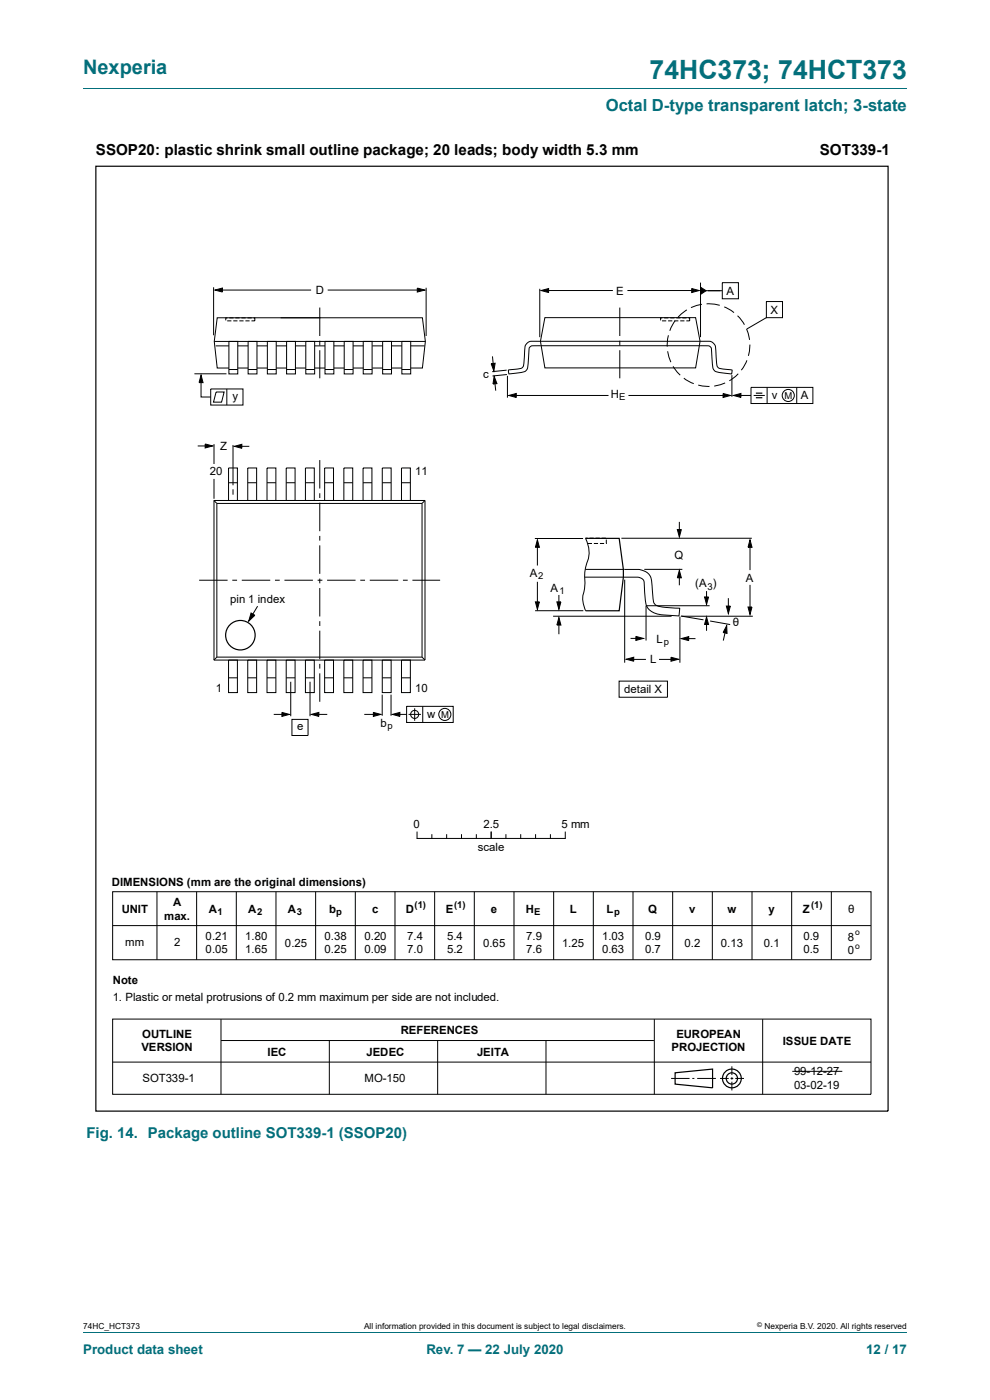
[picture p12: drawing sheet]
<svg xmlns="http://www.w3.org/2000/svg" width="210mm" height="297mm" viewBox="0 0 210 297" stroke-linecap="round" stroke-linejoin="round" font-family="sans-serif">
<path d="M17.6 18.8h174.8M17.6 282.6h174.8" fill="none" stroke="#036f7b" stroke-width=".21"/>
<g fill="none" stroke="#000" stroke-width=".21">
<path d="M148.6 60v11.5M153.2 60h3.4v3.4h-3.4zM41.2 79.3h6.8M42.6 79.6l.5 1.6h-.9zM45.3 60.9v10.2M45.4 72.4h44.8M45.6 61.5l1.6-.4v.9zM45.8 73.4h2.8M46.6 61.5h19.4M48.2 68.1h.9M48.2 67.4h-.3v.6M48.6 72.4h1.8v6.9h-1.8z"/>
<path d="M48.6 78.4h1.8M48.6 67.4h.9M49.5 68.1h.9M49.9 67.4h.9M50.4 78.1h2.2M50.4 73.4h2.2M50.8 68.1h.9M51.2 67.4h.9M52.1 68.1h.8M52.5 67.4h.9M52.6 72.4h1.9v6.9h-1.9zM52.6 78.4h1.9"/>
<path d="M53.8 67.4h.3v.7h-.8M54.5 78.1h2.2M54.5 73.4h2.2M56.7 72.4h1.9v6.9h-1.9zM56.7 78.4h1.9M58.6 78.1h2.2M58.6 73.4h2.2M59.5 67.4h30.1l.6 5-.6 5.7h-2.5M60.8 72.4h1.9v6.9h-1.9zM60.8 78.4h1.9M62.7 78.1h2.2M62.7 73.4h2.2"/>
<path d="M64.9 72.4h1.8v6.9h-1.8zM64.9 78.4h1.8M66.7 78.1h2.2M66.7 73.4h2.2M67.8 65.2v6.1M67.8 72.3v1M67.8 74.3v5.9M68 67.4h-21.9l-.7 5 .7 5.7h2.5M68.9 72.4h1.9v6.9h-1.9zM68.9 78.4h1.9M69.5 61.5h19.8M70.8 78.1h2.2"/>
<path d="M70.8 73.4h2.2M73 72.4h1.9v6.9h-1.9zM73 78.4h1.9M74.9 78.1h2.2M74.9 73.4h2.2M77 72.4h1.9v6.9h-1.9zM77.1 78.4h1.9M79 78.1h2.2M79 73.4h2.2M81.2 72.4h1.8v6.9h-1.8zM81.2 78.4h1.8M83 78.1h2.2"/>
<path d="M83 73.4h2.2M85.2 72.4h1.9v6.9h-1.9zM85.2 78.4h1.9M87.1 73.4h3M88.5 61.1l1.6 .4-1.6 .5zM90.4 61v10.3M104.2 77.1h.8l-.2 1.6zM104.5 75.6l.2 2.5M104.8 79.9l.6 1.5-.8 .1zM107.5 78.5l-3.1 .3M107.5 79.5l-3 .3M107.6 79.7v4.7"/>
<path d="M111.8 72.9a2.26 2.26 0 0 1 2.1-.5h35.3a2.22 2.22 0 0 1 2.4 .6l.2 .5 .1 1.6a6 6 0 0 0 .4 2.9l.7 .2 2.1 .3a.56 .56 0 0 1 0 .8l-.8-.1a4.9 4.9 0 0 1-2.8-.7l-.3-.6-.3-3.5a.91 .91 0 0 0-1.1-1h-36.4a.92 .92 0 0 0-1.2 1l-.1 1.4a4.3 4.3 0 0 1-.6 2.9l-1.2 .3-2.1 .3a.52 .52 0 0 1-.3-.8l1.8-.2a1.23 1.23 0 0 0 1.5-1.6v-1a4.2 4.2 0 0 1 .6-2.8zM114.5 61.3v10.2M114.8 61.6l1.6-.4v.9zM115.5 61.6h14.5M115.6 67.4h32l.9 5-.9 5.6h-32l-1-5.6zM131.5 65.2v6.1M131.5 72.3v1M131.5 74.3v5.9M133.1 61.6h14.4M140.4 68.1h.9M140.5 67.4h-.4v.6M140.9 67.4h.9"/>
<path d="M141.6 74.5l.7 2.3M141.7 68.1h.9M141.8 71.1l-.3 2.4M142.2 67.4h.9M142.8 77.7l1.5 1.9M143 68.1h.9M143.2 68.1l-1.1 2.1M143.5 67.4h.8M144.3 68.1h.9M144.7 67.4h.9M145.7 65.7l-1.9 1.6M146 67.4h.3v.7h-.7"/>
<path d="M146.7 61.2l1.6 .4-1.6 .5zM148.6 60.9l1.2 .8-1.2 .8zM148.9 64.6l-2.3 .7M149.2 61.7h4M149.9 64.5h1.7l1.1 .3M153.6 65.1l2.1 1.2M155.3 79.6v4.6M156.4 67l1.5 1.9M156.6 79.3l-1.9 1.5M158.4 69.8l.6 2.3M158.4 76.4l-1.2 2.1M159.1 73.1l-.3 2.4"/>
<path d="M162.6 64h3.4v3.4h-3.4zM162.6 67.4l-4.2 2.4M41.9 94.6h2.6M42.6 80.2v4h2.1M43.5 94.2l1.6 .4-1.6 .4zM44.7 82.5h6.8v3.4h-6.8zM45.4 94.2v4.2M45.8 83.2h1.7l-.5 2.1h-1.7zM48.1 82.5v3.4M48.5 99.3h1.9v6.9h-1.9zM49.4 94.4v8.5M49.7 94.7l1.6-.4v.8z"/>
<path d="M50.3 94.7h2.6M52.6 99.3h1.8v6.9h-1.8zM56.6 99.3h1.9v6.9h-1.9zM60.7 99.3h1.9v6.9h-1.9zM64.8 99.3h1.9v6.9h-1.9zM67.8 97.6v6M68.9 99.3h1.8v6.9h-1.8zM72.9 99.3h1.9v6.9h-1.9zM77 99.3h1.9v6.9h-1.9zM81.1 99.3h1.9v6.9h-1.9zM85.2 99.3h1.8v6.9h-1.8zM104.9 80.4l.3 2.5"/>
<path d="M107.9 83.9l1.6-.4v.8zM108.7 83.9h20.4M133.3 83.9h20.7M145.1 80.2l2.1 1.2M148.1 81.7l2.4 .3M153.4 83.5l1.6 .4-1.6 .4zM153.8 81.2l-2.3 .7M155.6 83.9l1.6-.4v.8zM156.5 83.9h2.8M159.3 82.2h13.1v3.4h-13.1zM159.9 83.9h2.3M162.7 82.2v3.4"/>
<path d="M169 82.2v3.4M45.4 106.2h44.8M45.4 106.2l.6 .6M45.4 106.2v33.8M45.4 101.6v4.2M46 106.8h43.5M46 106.8v32.6M48.5 102.4h1.9M49.4 103.8v1.1M52.6 102.4h1.8M56.6 102.4h1.9M60.7 102.4h1.9"/>
<path d="M64.8 102.4h1.9M67.8 104.6v1M67.8 106.7v6M67.8 113.7v1M67.8 115.7v6M68.9 102.4h1.8M72.9 102.4h1.9M77 102.4h1.9M81.1 102.4h1.9M85.2 102.4h1.8M89.5 106.8v32.6M90.2 106.2v33.8"/>
<path d="M90.2 106.2l-.7 .6M113.5 114.2h10.2M114 114.5l.4 1.6h-.8zM114 115v5M124.2 114.2h.5M124.2 114.2a6.6 6.6 0 0 1 0 6.1l-.2 1.2a16 16 0 0 1-.4 5.5l.2 1.2 .4 1.4M124.7 115.3h.9M125.1 114.2h.8M126 115.3h.9M126.3 114.2h.9M127.3 115.3h.8M127.6 114.2h.9"/>
<path d="M128.6 114.5l-.1 .8M131.8 114.2h27.7M143.7 112.3h.8l-.4 1.6zM144.1 110.7v2.4M159.1 114.5l.4 1.6h-.8zM159.1 115.6v5.3M42.2 123.1h6.1M46 139.4h43.5M46 139.4l-.6 .6M49.3 123.1h1M51.3 123.1h6M53.3 130l.8 .5-1.3 1.3z"/>
<path d="M54.6 128.6l-1.6 2.7M58.3 123.1h1M60.3 123.1h6.1M67.4 123.1h1M67.8 122.7v1M67.8 124.7v6.1M67.8 131.8v1M67.8 133.8v6M69.4 123.1h6M76.4 123.1h1M78.4 123.1h6.1M85.5 123.1h1"/>
<path d="M87.5 123.1h5.9M89.5 139.4l.7 .6M113.5 129.6h10.2M113.6 127.7h.8l-.4 1.6zM114 123.4v5.1M117.3 130.7h25.2M118.1 127.7h.9l-.4 1.6zM118.6 131l.4 1.6h-.9zM118.6 126.2v2.6M118.6 132v2.5M124.1 122.4h8.1M124.2 120.8h8.2"/>
<path d="M132.5 120.8h1.7a3.8 3.8 0 0 1 3.8 1.6l.3 2.2a7.3 7.3 0 0 0 .7 3.7 12.4 12.4 0 0 0 5 .7l.2 .1-.2 1.5-2.5-.1a4.5 4.5 0 0 1-4.4-2l-.2-1.6-.2-2.7a1.62 1.62 0 0 0-2.1-1.8h-2.3M132.5 123v17.6M132.8 139.9l1.6-.5v.9zM133.5 139.9h3.5M133.8 135.4h1.7M134.9 135l1.6 .4-1.6 .5zM136.7 120.8h8M139.8 139.9h3.3M142.3 139.4l1.6 .5-1.6 .4zM144.1 121l.4 1.6h-.8zM144.1 121.7v2.5M144.2 130.8v9.8"/>
<path d="M144.4 130.7l4.8 .8M144.5 135.5l1.6-.4v.8zM144.6 130.7h15.1M145.4 135.5h2.1M149.4 126.6h.9l-.4 1.6zM149.9 130.9l.4 1.6h-.9zM149.9 125.4v1.9M149.9 131.9v1.9M150.5 128.5h-13.5v7.4M150.6 131.7l4.3 .8M154 133.3l-.6 2.6M154.1 128.6h.8l-.4 1.6z"/>
<path d="M154.1 132.7l.1 1.7-.8-.2zM154.5 126.9v2.6M158.7 128.8h.8l-.4 1.6zM159.1 124.1v5.2M45.4 140h44.8M48.5 140h1.9v6.9h-1.9zM48.5 143.8h1.9M52.6 140h1.8v6.9h-1.8zM52.6 143.8h1.8M56.6 140h1.9v6.9h-1.9zM56.6 143.8h1.9M58.1 151.6h2.5"/>
<path d="M59.8 151.1l1.6 .5-1.6 .4zM60.7 140h1.9v6.9h-1.9zM60.7 143.8h1.9M61.7 144.6v7.3M61.9 152.6h3.4v3.4h-3.4zM64.8 140h1.9v6.9h-1.9zM64.8 143.8h1.9M65.8 144.6v7.3M66 151.6l1.6-.5v.9zM66.9 151.6h2.5M67.8 140.8v1M67.8 142.8v6.1"/>
<path d="M68.9 140h1.8v6.9h-1.8zM68.9 143.8h1.8M72.9 140h1.9v6.9h-1.9zM72.9 143.8h1.9M77 140h1.9v6.9h-1.9zM77 143.8h1.9M77.3 151.6h3.1M79.2 151.1l1.6 .5-1.6 .4zM81.1 147.4v4.4M81.1 140h1.9v6.9h-1.9zM81.1 143.8h1.9M82.9 147.4v4.4"/>
<path d="M83.2 151.6l1.6-.5v.9zM84.1 151.6h2.1M85.2 140h1.8v6.9h-1.8zM85.2 143.8h1.8M86.2 149.8h9.9v3.5h-9.9zM86.7 151.6h2.6M88 150.3v2.6M89.7 149.8v3.5M131.3 144.5h10.3v3.4h-10.3zM88.5 176.5v1.4M88.5 177.9h31.3M91.6 177.1v.8"/>
<path d="M94.7 177.1v.8M97.9 177.1v.8M101 177.1v.8M104.2 176.5v1.4M107.3 177.1v.8M110.5 177.1v.8M113.6 177.1v.8M116.8 177.1v.8M119.9 176.5v1.4M23.9 189.2h160.9v14.4h-160.9zM23.9 196.4h160.8M33.3 189.2v14.4"/>
<path d="M41.7 189.2v14.4M50.1 189.2v14.4M58.5 189.2v14.4M67 189.2v14.4M75.4 189.2v14.4M83.8 189.1v14.5M92.2 189.2v14.4M100.6 189.2v14.4M109 189.2v14.4M117.4 189.2v14.4M125.9 189.2v14.4M134.3 189.2v14.4"/>
<path d="M142.7 189.2v14.4M151.1 189.2v14.4M159.5 189.1v14.5M167.9 189.2v14.4M176.3 189.2v14.4M23.9 216.2h160.9v15.9h-160.9zM46.9 216.2v16M138.8 216.2v16M161.8 216.2v16M23.9 225.3h160.9M46.9 220.7h91.8M69.9 220.7v11.5"/>
<path d="M92.8 220.7v11.5M115.8 220.7v11.5M142.4 228.8h3.9M146.9 228.8h.4M147.9 228.8h4M152.7 228.8h1.9M155 228.8h.5M155.2 226.2v1.9M155.2 228.5v.5M155.2 229.5v1.8M156 228.8h1.8M168.1 227.3h10.6"/>
<circle cx="167.2" cy="83.9" r="1.28"/>
<circle cx="88" cy="151.6" r=".86"/>
<circle cx="94.4" cy="151.6" r="1.28"/>
</g>
<g fill="none" stroke="#000" stroke-width=".25">
<path d="M20.3 35.3h168.1v200.4h-168.1zM160.3 83.4h1.4M160.3 84.4h1.4M124.2 114.2h7.1l.9 6.6v1.6l-.9 7.2h-7.1M143.2 227.6l8-.8v4l-8-.8z"/>
<circle cx="51" cy="134.8" r="3.1"/>
<circle cx="155.2" cy="228.8" r="1.2"/>
<circle cx="155.2" cy="228.8" r="1.99"/>
</g>
<g fill="#000">
<path d="M45.6 61.5l1.6-.4v.9zM88.5 61.1l1.6 .4-1.6 .5zM104.2 77.1h.8l-.2 1.6zM114.8 61.6l1.6-.4v.9zM146.7 61.2l1.6 .4-1.6 .5zM148.6 60.9l1.2 .8-1.2 .8zM42.6 79.6l.5 1.6h-.9zM43.5 94.2l1.6 .4-1.6 .4zM49.7 94.7l1.6-.4v.8zM104.8 79.9l.6 1.5-.8 .1zM107.9 83.9l1.6-.4v.8zM153.4 83.5l1.6 .4-1.6 .4z"/>
<path d="M155.6 83.9l1.6-.4v.8zM114 114.5l.4 1.6h-.8zM143.7 112.3h.8l-.4 1.6zM159.1 114.5l.4 1.6h-.8zM53.3 130l.8 .5-1.3 1.3zM113.6 127.7h.8l-.4 1.6zM118.6 131l.4 1.6h-.9zM118.1 127.7h.9l-.4 1.6zM134.9 135l1.6 .4-1.6 .5zM142.3 139.4l1.6 .5-1.6 .4zM144.1 121l.4 1.6h-.8zM144.5 135.5l1.6-.4v.8z"/>
<path d="M149.9 130.9l.4 1.6h-.9zM149.4 126.6h.9l-.4 1.6zM154.1 132.7l.1 1.7-.8-.2zM154.1 128.6h.8l-.4 1.6zM158.7 128.8h.8l-.4 1.6zM59.8 151.1l1.6 .5-1.6 .4zM66 151.6l1.6-.5v.9zM79.2 151.1l1.6 .5-1.6 .4zM83.2 151.6l1.6-.5v.9zM132.8 139.9l1.6-.5v.9z"/>
</g>
<text font-size="5.6" fill="#036f7b" x="137.8" y="16.8">74HC373; 74HCT373</text>
<text font-size="4.2" fill="#036f7b" x="17.6" y="15.6">Nexperia</text>
<text font-size="3.5" fill="#036f7b" x="128.5" y="23.7">Octal D-type transparent latch; 3-state</text>
<g font-size="3.2">
<text x="20.4" y="32.9">SSOP20: plastic shrink small outline package; 20 leads; body width 5.3 mm</text>
<text x="173.9" y="32.9">SOT339-1</text>
</g>
<text font-size="3.2" fill="#036f7b" x="18.3" y="241.4">Fig. 14. Package outline SOT339-1 (SSOP20)</text>
<g font-size="2.8" fill="#036f7b">
<text x="17.6" y="287.2">Product data sheet</text>
<text x="90.4" y="287.2">Rev. 7 — 22 July 2020</text>
<text x="183.7" y="287.2">12 / 17</text>
</g>
<g font-size="2.4">
<text x="67" y="62.4">D</text>
<text x="130.7" y="62.5">E</text>
<text x="154.1" y="62.5">A</text>
<text x="163.4" y="66.5">X</text>
<text x="102.5" y="80.1">c</text>
<text x="49.3" y="84.9">y</text>
<text x="129.6" y="84.5">H</text>
<text x="163.7" y="84.6">v</text>
<text x="169.9" y="84.7">A</text>
<text x="46.7" y="95.5">Z</text>
<text x="44.5" y="100.9">20</text>
<text x="88" y="100.9">11</text>
<text x="143.1" y="118.6">Q</text>
<text x="112.4" y="122.5">A</text>
<text x="116.8" y="125.5">A</text>
<text x="147.5" y="124.6">(A )</text>
<text x="158.2" y="123.4">A</text>
<text x="48.8" y="127.9">pin 1 index</text>
<text x="139.2" y="136.4">L</text>
<text x="155.4" y="132.9">θ</text>
<text x="137.9" y="140.7">L</text>
<text x="45.8" y="146.8">1</text>
<text x="88" y="146.8">10</text>
<text x="132.4" y="147">detail X</text>
<text x="63" y="155">e</text>
<text x="80.7" y="154.1">b</text>
<text x="90.6" y="152.2">w</text>
<text x="87.7" y="175.7">0</text>
<text x="102.6" y="175.7">2.5</text>
<text x="119.1" y="175.7">5 mm</text>
<text x="101.4" y="180.5">scale</text>
<text x="23.7" y="188">DIMENSIONS (mm are the original dimensions)</text>
<text x="25.8" y="193.6">UNIT</text>
<text x="34.8" y="195.1">max.</text>
<text x="36.7" y="192.2">A</text>
<text x="44.3" y="193.6">A</text>
<text x="52.7" y="193.6">A</text>
<text x="61.1" y="193.6">A</text>
<text x="69.8" y="193.6">b</text>
<text x="79" y="193.6">c</text>
<text x="86.1" y="193.6">D</text>
<text x="94.6" y="193.6">E</text>
<text x="104.1" y="193.6">e</text>
<text x="111.5" y="193.6">H</text>
<text x="120.9" y="193.6">L</text>
<text x="128.6" y="193.6">L</text>
<text x="137.5" y="193.6">Q</text>
<text x="146.2" y="193.6">v</text>
<text x="154.3" y="193.6">w</text>
<text x="163" y="193.6">y</text>
<text x="170.3" y="193.6">Z</text>
<text x="179.9" y="193.6">θ</text>
<text x="26.6" y="200.6">mm</text>
<text x="36.9" y="200.8">2</text>
<text x="43.6" y="199.4">0.21</text>
<text x="43.6" y="202.3">0.05</text>
<text x="52" y="199.4">1.80</text>
<text x="52" y="202.3">1.65</text>
<text x="60.4" y="200.9">0.25</text>
<text x="68.9" y="199.4">0.38</text>
<text x="68.9" y="202.3">0.25</text>
<text x="77.3" y="199.4">0.20</text>
<text x="77.3" y="202.3">0.09</text>
<text x="86.4" y="199.4">7.4</text>
<text x="86.4" y="202.3">7.0</text>
<text x="94.8" y="199.4">5.4</text>
<text x="94.8" y="202.3">5.2</text>
<text x="102.5" y="200.8">0.65</text>
<text x="111.6" y="199.4">7.9</text>
<text x="111.6" y="202.3">7.6</text>
<text x="119.2" y="200.8">1.25</text>
<text x="127.7" y="199.4">1.03</text>
<text x="127.7" y="202.3">0.63</text>
<text x="136.9" y="199.4">0.9</text>
<text x="136.9" y="202.3">0.7</text>
<text x="145.2" y="200.8">0.2</text>
<text x="152.9" y="200.8">0.13</text>
<text x="162" y="200.8">0.1</text>
<text x="170.5" y="199.4">0.9</text>
<text x="170.5" y="202.3">0.5</text>
<text x="179.9" y="199.5">8</text>
<text x="179.9" y="202.5">0</text>
<text x="23.9" y="208.8">Note</text>
<text x="23.9" y="212.4">1. Plastic or metal protrusions of 0.2 mm maximum per side are not included.</text>
<text x="30.1" y="220.1">OUTLINE</text>
<text x="85" y="219.4">REFERENCES</text>
<text x="143.5" y="220.1">EUROPEAN</text>
<text x="166.1" y="221.6">ISSUE DATE</text>
<text x="30" y="223">VERSION</text>
<text x="56.7" y="224">IEC</text>
<text x="77.8" y="224">JEDEC</text>
<text x="101.2" y="224">JEITA</text>
<text x="142.5" y="223">PROJECTION</text>
<text x="30.2" y="229.6">SOT339-1</text>
<text x="77.3" y="229.6">MO-150</text>
<text x="168.4" y="228.1">99-12-27</text>
<text x="168.4" y="231">03-02-19</text>
</g>
<g font-size="2">
<text x="131.3" y="84.9">E</text>
<text x="166.4" y="84.6">M</text>
<text x="114.1" y="122.9">2</text>
<text x="150.1" y="125.1">3</text>
<text x="118.6" y="126">1</text>
<text x="140.8" y="136.9">p</text>
<text x="82.2" y="154.7">p</text>
<text x="93.6" y="152.2">M</text>
<text x="46.1" y="194.1">1</text>
<text x="54.6" y="194.1">2</text>
<text x="63" y="194.1">3</text>
<text x="71.3" y="194.1">p</text>
<text x="87.9" y="192.7">(1)</text>
<text x="96.4" y="192.7">(1)</text>
<text x="113.3" y="194.1">E</text>
<text x="130.3" y="194.1">p</text>
<text x="172.1" y="192.7">(1)</text>
</g>
<g font-size="1.8">
<text x="181.4" y="198.3">o</text>
<text x="181.4" y="201.3">o</text>
<text x="17.6" y="282">74HC_HCT373</text>
<text x="77.2" y="282">All information provided in this document is subject to legal disclaimers.</text>
<text x="162.2" y="282">Nexperia B.V. 2020. All rights reserved</text>
</g>
<text font-size="1.4" x="160.6" y="281.6">©</text>
</svg>
